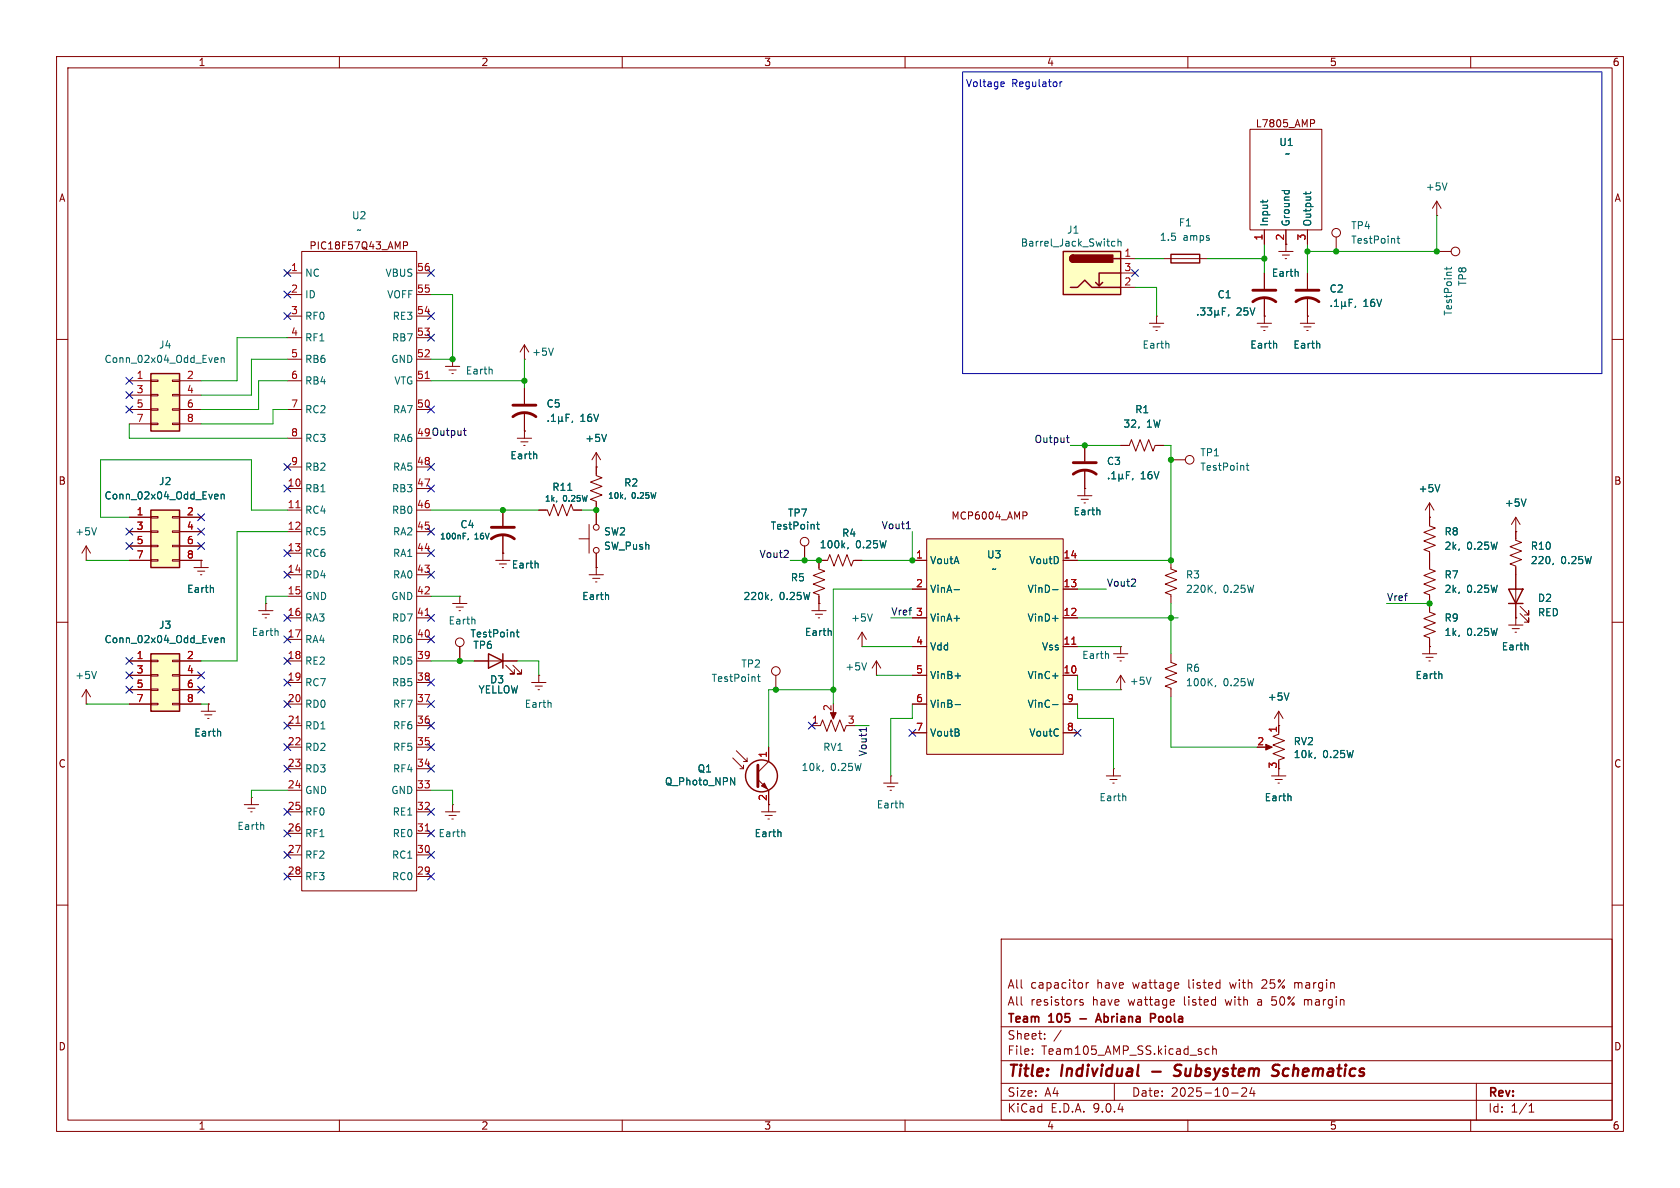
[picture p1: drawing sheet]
<svg xmlns="http://www.w3.org/2000/svg" width="297mm" height="210mm" viewBox="0 0 297 210" stroke-linecap="round" stroke-linejoin="round" font-family="sans-serif">
<g fill="none" stroke="#840000" stroke-width=".18">
<path d="M10 10h277v190h-277zM12 12h273v186h-273zM60 10v2M110 10v2M160 10v2M210 10v2M260 10v2M10 60h2M191.8 78.7v2.8M285 60h2M142.2 96.5v2.6M152.4 99.1h-1.5l-.4 1-.8-2.1-.7 2.1-.8-2.1-.8 2.1-.7-2.1-.4 1.1h-1.5v1.5l1 .4-2 .7 2 .8-2 .8 2 .7-2 .8 1 .4v2.8"/>
<path d="M190.5 87.6h2.5M191.1 88.3h1.3M191.6 88.9h.3M191.8 86.4h.1M191.8 83.1v4.5M10 110h2M143.5 108h2.5M144.1 108.6h1.3M144.7 109.2h.2M144.8 106.7h.1M251.5 115.6h2.5M252.1 116.2h1.3"/>
<path d="M252.6 116.8h.3M252.7 114.3h.1M252.7 114.3v1.3M285 110h2M10 160h2M177 166h108v32h-108zM191.3 173.8v.8M191.5 176.8l-.4-.1-.2 .2 .1 .2 .5 .2v.3h-.6M192 173.7v1M192.5 173.7l-.3 .1-.2 .2M207.5 176.8l.1 .3-.7 .1M208.3 173.8l.1 .3-.7 .1"/>
<path d="M224.8 177.6h.1M224.9 176.2l-.1 .7 .1-.1M228.9 173.7v1M229 173.8h-.1M230.6 176.7v1M230.8 176.7l-.2 .1M285 160h2M60 198v2M110 198v2M160 198v2M177 194.5h108M177 191.5h108"/>
<path d="M177 187.5h108M177 181.5h108M182.5 186.3v.1M182.5 185.5v.1M184.7 183.6v.1M184.7 182.8v.1M187.6 182.1l-1.3 2M197 191.5v3M210 198v2M213.7 185.5l-.4-.1-.3 .3v.4l.2 .2h.5M214.4 185.5l.2-.1 .4 .1v.9M214.4 184.9v1.5"/>
<path d="M217.7 193.2h1.2M220.3 192.4v.5l-.8 .9h.9M221.3 192.2l-.3 1.1h.9M221.7 192.8v1M260 198v2M261 191.5v6.5M270.3 196.6h.9M270.3 195.5l.4-.4v1.5"/>
<circle cx="142.2" cy="95.8" r=".76"/>
</g>
<path d="M203.7 189.4h1.5M208.6 190a.85 .85 0 0 1-1.1 .1M208.6 188.2l-.7 .1a.46 .46 0 0 0-.2 .5 .46 .46 0 0 0 .3 .4l.6 .2M225.1 189l.6 .3a.49 .49 0 0 1 .3 .5 .49 .49 0 0 1-.4 .4h-.5M226.2 188.3a.85 .85 0 0 0-1.1 .1" fill="none" stroke="#840000" stroke-width=".4"/>
<path d="M203.4 179.2h.6l.3 .3-.2 .4-.7 .1M193.7 180.7l.5-1.5 .5 1.5M193.8 180.3h.8" fill="none" stroke="#840000" stroke-width=".3"/>
<g fill="none" stroke="#006464" stroke-width=".18">
<path d="M144.4 92.7h.4M144.5 92.3v1.1l.3 .1M149.9 96.8l-.1 .2M194.4 90.2l.1 .8M196 84.5v.2M196.5 84.7h.8M196.5 83.7l.4-.3v1.3M197.8 84.5l.2 .2h.2l.2-.2M197.8 83.8v1.3M198.4 84.5l.2 .2M198.4 83.8v.7M199.1 84h.5"/>
<path d="M199.7 83.4h-.6v1.3M200.3 84.6l-.1 .2M136.4 105.9l-.1 .3M146.9 111.6l.1 .7M254.8 119.2l.1 .8"/>
</g>
<path d="M189.7 83.8a3.3 3.3 0 0 1 4.1 0M189.7 81.8h4.1" fill="none" stroke="#840000" stroke-width=".51"/>
<path d="M26.7 90.2h5v10.1h-5z" fill="#ffffc2"/>
<g fill="none" stroke="#840000" stroke-width=".25">
<path d="M207 45h5.1v1.5h-5.1zM26.7 90.2h5v10.1h-5zM266.7 104.1h2.5l-1.2 2.6zM266.7 106.7h2.5"/>
<circle cx="134.6" cy="137.2" r="2.82"/>
</g>
<g fill="none" stroke="#840000" stroke-width=".18">
<path d="M205.7 45.7h7.7M22.9 91.4h3.8M22.9 94h3.8M22.9 96.5h3.8M22.9 99.1h3.8M26.7 91.3h1.2v.3h-1.2zM26.7 93.9h1.2v.2h-1.2zM26.7 96.4h1.2v.2h-1.2zM26.7 98.9h1.2v.3h-1.2zM30.5 91.3h1.2v.3h-1.2zM30.5 93.9h1.2v.2h-1.2zM30.5 96.4h1.2v.2h-1.2z"/>
<path d="M30.5 98.9h1.2v.3h-1.2zM31.7 91.4h3.9M31.7 94h3.9M31.7 96.5h3.9M31.7 99.1h3.9M268 101.6v7.6M268.7 108.5l1.6 1.5v-.8v.8h-.8M268.7 107.2l1.6 1.5v-.7v.7h-.8M129.5 134l1.9 1.9v-.6M130.2 132.7l1.9 1.9v-.6M130.8 135.9h.6M131.4 134.6h.7"/>
<path d="M134 137.8l1.9 1.9v3.8M135.9 132.1v2.5l-1.9 1.9M143.5 128.3h1.5l.4-1 .8 2 .7-2 .8 2 .8-2 .7 2 .4-1M147.3 125.7v1M156.2 138.4h2.5M156.8 139.1h1.3M157.4 139.7h.2M157.5 137.2h.1M157.5 137.2v1.2M134.6 143.5h2.6M135.3 144.1h1.2M135.8 144.8h.2"/>
</g>
<path d="M38.1 87.4h.4l.1 .3-.7 .1M38.5 88.1l-.4 .1M39.1 87.5l.2-.1h.3v.8M39.1 87.4v.8M129.2 137.5l.7 1.3v-1.3M145.5 136.2l-.1 .2M138 147.1l.1 .8M159.6 142l.1 .8" fill="none" stroke="#006464" stroke-width=".18"/>
<g fill="#840000" stroke="#840000" stroke-width=".18">
<path d="M146.8 126h1l-.5 1.1z"/>
<path d="M134.6 138.9l.5-.5 .5 1z"/>
</g>
<path d="M134 135.3v3.8" fill="none" stroke="#840000" stroke-width=".51"/>
<path d="M26.7 66h5v10.2h-5z" fill="#ffffc2"/>
<path d="M26.7 66h5v10.2h-5z" fill="none" stroke="#840000" stroke-width=".25"/>
<g fill="none" stroke="#840000" stroke-width=".18">
<path d="M22.9 67.3h3.8M22.9 69.9h3.8M22.9 72.4h3.8M22.9 74.9h3.8M26.7 67.2h1.2v.2h-1.2zM26.7 69.7h1.2v.3h-1.2zM26.7 72.3h1.2v.2h-1.2zM26.7 74.8h1.2v.3h-1.2zM30.5 67.2h1.2v.2h-1.2zM30.5 69.7h1.2v.3h-1.2zM30.5 72.3h1.2v.2h-1.2zM30.5 74.8h1.2v.3h-1.2z"/>
<path d="M31.7 67.3h3.9M31.7 69.9h3.9M31.7 72.4h3.9M31.7 74.9h3.9"/>
</g>
<path d="M38.1 63.2l.4 .1 .1 .2-.7 .2M38.5 64l-.4 .1M39.1 63.4l.2-.2 .3 .1v.8M39.1 63.2v.9" fill="none" stroke="#006464" stroke-width=".18"/>
<path d="M163.8 95.3h24.2v38.1h-24.2z" fill="#ffffc2"/>
<g fill="none" stroke="#840000" stroke-width=".18">
<path d="M161.3 99.1h2.5M163.8 95.3h24.2v38.1h-24.2zM180.8 90.5h.5l.3 .2-.2 .4-.6 .1M188 99.1h2.5M252.7 91.4v1.6l1 .3-2 .8 2 .8-2 .7 2 .8-2 .8 1 .3v1.6M152.4 114.3h.1M152.4 111.8l-.8 1.2M152.4 111.8l.8 1.2M152.4 111.8v2.5M154.9 119.4h.1M154.9 116.8l-.7 1.3M154.9 116.8l.8 1.3"/>
<path d="M154.9 116.8v2.6M161.3 104.1h2.5M161.3 109.2h2.5M161.3 114.3h2.5M161.3 119.4h2.5M188 104.1h2.5M188 109.2h2.5M188 114.3h2.5M188 119.4h2.5M15.2 124.5h.1M15.2 121.9l-.7 1.3M15.2 121.9l.8 1.3"/>
<path d="M15.2 121.9v2.6M161.3 124.5h2.5M161.3 129.5h2.5M188 124.5h2.5M188 129.5h2.5"/>
</g>
<path d="M17.1 118.7l-.5 1.3M153.2 117.2l-.4 1.2M154.2 108.5l-.4 1.3M168.7 104.2h.9M168.9 119.5h.9M186.1 104.2h.9M186.1 119.5h.9M186.1 109.3h.9M168.9 124.6h.9M186.1 124.6h.9" fill="none" stroke="#006464" stroke-width=".18"/>
<path d="M189.5 113.9h.7" fill="none" stroke="#a90000" stroke-width=".18"/>
<path d="M26.7 115.6h5v10.1h-5z" fill="#ffffc2"/>
<path d="M26.7 115.6h5v10.1h-5z" fill="none" stroke="#840000" stroke-width=".25"/>
<g fill="none" stroke="#840000" stroke-width=".18">
<path d="M254 38.1h.1M254 35.6l-.8 1.2M254 35.6l.8 1.2M254 35.6v2.5M203.2 57.2h2.5M203.8 57.8h1.3M204.3 58.4h.3M204.5 55.9h.1M204.5 55.9v1.3M198.1 78.7h1.5l.4-1 .8 2.1 .7-2.1 .8 2.1 .8-2.1 .7 2.1 .4-1.1h1.5M15.2 99.1h.1M15.2 96.5l-.7 1.3"/>
<path d="M15.2 96.5l.8 1.3M15.2 96.5v2.6M207 99.1v1.5l1 .4-2 .7 2 .8-2 .8 2 .7-2 .8 1 .4v1.5M207 81.3h2.5M252.7 99.1v1.5l1 .4-2 .7 2 .8-2 .8 2 .7-2 .8 1 .4v1.5M252.7 91.4h.1M252.7 88.9v2.5M252.7 88.9l-.7 1.3M252.7 88.9l.8 1.3M268 91.4v4.1l1 .4-2 .7 2 .8-2 .8 2 .7-2 .8 1 .4v1.5M268 94h.1M268 91.4l-.8 1.3"/>
<path d="M268 91.4l.7 1.3M22.9 116.8h3.8M22.9 119.4h3.8M26.7 116.7h1.2v.3h-1.2zM26.7 119.3h1.2v.2h-1.2zM30.5 116.7h1.2v.3h-1.2zM30.5 119.3h1.2v.2h-1.2zM31.7 116.8h3.9M31.7 119.4h3.9M45.7 108h2.6M46.4 108.6h1.2M46.9 109.2h.2"/>
<path d="M47 106.7h.1M47 106.7v1.3M196.8 115.6h2.6M197.5 116.2h1.3M198 116.8h.2M198.1 114.3h.1M198.1 119.4l.8 1.3M198.1 119.4l-.7 1.3M198.1 114.3v1.3M198.1 119.4v2.5M207 115.6v1.5l1 .4-2 .7 2 .8-2 .8 2 .7-2 .8 1 .4v1.5M22.9 121.9h3.8"/>
<path d="M22.9 124.5h3.8M26.7 121.8h1.2v.2h-1.2zM26.7 124.3h1.2v.3h-1.2zM30.5 121.8h1.2v.2h-1.2zM30.5 124.3h1.2v.3h-1.2zM31.7 121.9h3.9M31.7 124.5h3.9M35.6 125.7h2.5M36.2 126.4h1.3M36.7 127h.3M36.8 124.5h.1M36.8 124.5v1.2"/>
<path d="M195.6 137.2h2.5M196.2 137.8h1.3M196.7 138.4h.3M196.8 135.9h.1M196.8 135.9v1.3M198.1 121.9h.1M223.5 132.1h1M224.8 137.2h2.5M225.4 137.8h1.3M225.9 138.4h.3M226.1 129.8l-1.1 .4 2.1 .7-2.1 .8 2.1 .8-2.1 .7 2.1 .8-1 .4v.2M226.1 128.3h.1"/>
<path d="M226.1 125.7v3.8M226.1 135.9v1.3M226.1 125.7l-.8 1.3M226.1 125.7l.7 1.3M43.2 142.2h2.5M43.8 142.9h1.3M44.3 143.5h.3M44.4 141h.1M44.4 141v1.2"/>
<circle cx="210.3" cy="81.3" r=".76"/>
</g>
<g fill="none" stroke="#006464" stroke-width=".18">
<path d="M255.8 32.3l-.4 1.3M206.6 60.8v.7M17.1 93.3l-.5 1.3M220.3 82.3h.5M220.5 81.9v1l.3 .2M254.5 85.7l-.4 1.2M269.8 88.2l-.4 1.3M274.6 99.6l-.1 .2M38.1 112.8h.4l.1 .3-.7 .1M38.5 113.5l-.4 .1M39.1 112.9l.2-.1h.3v.8M39.1 112.8v.8"/>
<path d="M49.1 111.6l.1 .7M195.9 115.6l.1 .8M203.5 119.7l-.4 1.3M214.9 104.7l-.1 .2M38.9 129.3l.1 .8M214.9 121.2l-.1 .2M227.9 122.5l-.4 1.3M232.5 133.9l-.1 .2M46.6 145.8v.8M199 140.8v.7M228.2 140.8v.7"/>
</g>
<path d="M223.8 131.6l1.1 .5-1.1 .5z" fill="#840000" stroke="#840000" stroke-width=".18"/>
<path d="M188 44.5h10.1v7.6h-10.1z" fill="#ffffc2"/>
<path d="M188 44.5h10.1v7.6h-10.1zM189.2 50.8h1.3l1.3-1.3 1.2 1.3h5.1M189.7 45.1a.64 .64 0 0 0-.6 .6 .64 .64 0 0 0 .6 .7M194.9 49.9l-.6 .6M196.8 45.7h1.3M198.1 48.3h-3.8v2.2l-.6-.6M86.4 115.6l2.5 1.2-2.5 1.3zM88.9 115.6v2.5" fill="none" stroke="#840000" stroke-width=".25"/>
<g fill="#840000" stroke="#840000" stroke-width=".25">
<path d="M189.3 45.3l.4-.2v1.3a.63 .63 0 0 1-.5-.4 .63 .63 0 0 1 .1-.7z"/>
<path d="M189.7 45.1h7v1.3h-7z"/>
</g>
<g fill="none" stroke="#840000" stroke-width=".18">
<path d="M221 22.9h12.7v17.7h-12.7zM232.2 21.2l.2 .2-.1 .3-.1 .1M50.8 48.3h2.5M50.8 52.1h2.5M50.8 55.9h2.5M50.8 59.7h2.5M53.3 44.5h20.4v113h-20.4zM71.3 43.4l.6-.1 .2-.1-.1-.3-.7-.2v1.3M73.7 48.3h2.5M73.7 52.1h2.5M73.7 55.9h2.5M73.7 59.7h2.5"/>
<path d="M198.1 45.7h2.6M198.1 48.3h2.6M198.1 50.8h2.6M222.2 57.2h2.6M222.9 57.8h1.3M223.4 58.4h.2M223.5 55.9h.1M223.5 40.6v2.6M223.5 48.3v2.8M223.5 52.6v4.6M226.1 44.5h2.5M226.7 45.1h1.3"/>
<path d="M227.2 45.7h.3M227.3 40.6v3.9M229.9 57.2h2.5M230.5 57.8h1.3M231 58.4h.3M231.1 55.9h.1M231.1 40.6v2.6M231.1 48.3v2.8M231.1 52.6v4.6M236.2 41.9v2.6M254 44.5h2.5M50.8 63.5h2.5"/>
<path d="M50.8 67.3h2.5M50.8 72.4h2.5M50.8 77.5h2.5M73.7 63.5h2.5M73.7 67.3h2.5M73.7 72.4h2.5M78.7 64.8h2.6M79.4 65.4h1.2M79.9 66h.2M80 63.5h.1M80 63.5v1.3M91.4 77.5h2.6"/>
<path d="M92.1 78.1h1.2M92.6 78.7h.2M92.7 63.5h.1M92.7 76.2h.1M92.7 61l-.8 1.2M92.7 61l.8 1.2M92.7 61v2.5M92.7 68.6v2.8M92.7 72.9v4.6M191.8 78.7v2.8M198.1 78.7h1.3M204.5 78.7h1.2"/>
<path d="M22.9 94h3.8M22.9 99.1h3.8M22.9 91.4h3.8M22.9 96.5h3.8M31.7 94h3.9M31.7 99.1h3.9M31.7 91.4h3.9M31.7 96.5h3.9M35.6 99.1h.1M35.6 99.1v1.2M50.8 82.6h2.5M50.8 86.4h2.5"/>
<path d="M50.8 90.2h2.5M50.8 94h2.5M50.8 97.8h2.5M73.7 82.6h2.5M73.7 86.4h2.5M73.7 90.2h2.5M73.7 94h2.5M73.7 97.8h2.5M87.6 99.1h2.6M88.3 99.7h1.2M88.9 97.8h.1M88.9 90.2v2.8"/>
<path d="M88.9 94.5v4.6M95.2 90.2h1.6l.4 1 .7-2 .8 2 .7-2 .8 2 .8-2 .3 1h1.6M102.4 95.3h1.7M104.1 92.7v5.1M105.4 82.6h.1M105.4 80v4.1l1 .4-2 .7 2 .8-2 .7 2 .8-2 .8 1 .3v4.1M105.4 80l-.8 1.3M105.4 80l.8 1.3M105.4 97.8v3.8M142.2 96.5v2.6M146 99.1h-1.2v1.2M151.1 99.1h1.3"/>
<path d="M161.3 99.1h2.5M188 99.1h2.5M191.8 86.4h.1M191.8 83.1v3.3M252.7 91.4h.1M252.7 91.4v1.3M252.7 97.8v2.5M268 94h.1M268 94v1.3M22.9 116.8h3.8M22.9 119.4h3.8M31.7 116.8h3.9"/>
<path d="M31.7 119.4h3.9M34.3 100.3h2.5M34.9 101h1.3M35.4 101.6h.3M50.8 101.6h2.5M50.8 105.4h2.5M50.8 109.2h2.5M50.8 113h2.5M50.8 116.8h2.5M73.7 101.6h2.5M73.7 105.4h2.5M73.7 109.2h2.5"/>
<path d="M73.7 113h2.5M73.7 116.8h2.5M80 106.7h2.5M80.6 107.3h1.3M81.2 108h.2M81.3 105.4h.1M81.3 105.4v1.3M81.3 114.3v2.5M83.8 116.8h7.6M88.8 100.3h.2M89.4 117.6l1.5 1.5h-.7h.7v-.7M90.7 117.6l1.5 1.5h-.8h.8v-.7"/>
<path d="M95.2 119.4h.1M95.2 119.4v1.3M104.1 101.6h2.6M104.8 102.2h1.2M105.3 102.9h.2M105.4 100.3h.1M137.2 119.4v2.5M144.8 106.7h.1M144.8 105.4v1.3M161.3 109.2h2.5M161.3 119.4h2.5M161.3 104.1h2.5"/>
<path d="M161.3 114.3h2.5M188 109.2h2.5M188 119.4h2.5M188 104.1h2.5M188 114.3h2.5M252.7 105.4v2.8l1 .4-2 .7 2 .8-2 .8 2 .7-2 .8 1 .4v1.5M252.7 114.3h.1M266.7 110.5h2.5M267.3 111.1h1.3M267.8 111.8h.3M268 109.2h.1M268 100.3v3.8"/>
<path d="M268 106.7v3.8M22.9 124.5h3.8M22.9 121.9h3.8M31.7 124.5h3.9M31.7 121.9h3.9M36.8 124.5h.1M50.8 120.7h2.5M50.8 124.5h2.5M50.8 128.3h2.5M50.8 132.1h2.5M50.8 135.9h2.5M50.8 139.7h2.5"/>
<path d="M73.7 120.7h2.5M73.7 124.5h2.5M73.7 128.3h2.5M73.7 132.1h2.5M73.7 135.9h2.5M73.7 139.7h2.5M94 120.7h2.5M94.6 121.3h1.3M95.1 121.9h.3M135.9 132.1v2.5M135.9 139.7v2.5M161.3 124.5h2.5"/>
<path d="M161.3 129.5h2.5M188 124.5h2.5M188 129.5h2.5M226.1 128.3h.1M226.1 128.3v1.2M50.8 143.5h2.5M50.8 147.3h2.5M50.8 151.1h2.5M50.8 154.9h2.5M53.3 143.5h.1M73.7 143.5h2.5M73.7 147.3h2.5"/>
<path d="M73.7 151.1h2.5M73.7 154.9h2.5M78.7 143.5h2.6M79.4 144.1h1.2M79.9 144.8h.2M80 142.2h.1M80 142.2v1.3"/>
<circle cx="236.2" cy="41.1" r=".76"/>
<circle cx="257.3" cy="44.4" r=".76"/>
<circle cx="105.4" cy="97.3" r=".51"/>
<circle cx="105.4" cy="93.2" r=".51"/>
<circle cx="81.3" cy="113.5" r=".76"/>
<circle cx="137.2" cy="118.6" r=".76"/>
</g>
<g fill="none" stroke="#006464" stroke-width=".18">
<path d="M223.3 35.4v.5M224.1 35.4l-.1 .2M226.6 33.7h1.3M227.1 33.7v.1M227.8 33.7l.1 .1M230.9 33.9v.5M231.7 33.9l-.2 .3h-1.1M197.1 42.7h-.4l-.2 .2 .1 .5h.5M197.6 42.8l.2-.1h.3l.1 .8M197.6 42.2v1.3M211.7 55.6v.1M212.2 54.4h.8l-.4 .5 .4 .1v.6l-.2 .1-.6-.1"/>
<path d="M213.4 54.4h.8l-.4 .5 .4 .1v.6l-.2 .1-.6-.1M214.8 55.5l.1 .2h.3l.2-.2M214.8 54.9v1.2M215.4 55.5l.2 .2M215.4 54.9v.6M216.1 55h.4M216.7 54.4h-.6v1.3M217.2 55.6l-.1 .3M229.4 48.1l.1 .7M235.4 54.1v.1M235.9 54.2h.7M235.9 53.3l.4-.4v1.3"/>
<path d="M237.2 54l.2 .2h.2l.2-.2M237.2 53.3v1.3M237.8 54l.2 .2M237.8 53.3v.7M238.5 53.5h.4M239.1 52.9h-.6v1.3M239.7 54.1l-.2 .3M247 42.2h.5M247.2 41.7v1.1l.3 .2M255.8 47.2v.5M256.6 47.2l-.2 .3h-1.1M87 65.3v.8"/>
<path d="M96.9 74.4v.1M97.5 74.5h.7M97.5 73.6l.3-.4v1.3M97.8 61.5l-.4 1.3M98.7 74.3l.2 .2h.3l.2-.2M98.7 73.6v1.3M99.4 74.3l.1 .2M99.4 73.6v.7M100.1 73.8h.4M100.7 73.2h-.6v1.3M101.2 74.4l-.1 .3M107.2 76.8l-.4 1.2"/>
<path d="M225.6 60.8l.1 .7M233.3 60.8v.7M38.1 87.4h.4l.1 .3-.7 .1M38.5 88.1l-.4 .1M39.1 87.5l.2-.1h.3v.8M39.1 87.4v.8M82.8 95.2l-.1 .2M94.8 80.3l.1 .8M95.1 99.6v.8M100.4 86.7h.7M110.6 88l-.1 .2M144.4 92.7h.4"/>
<path d="M144.5 92.3v1.1l.3 .1M149.9 96.8l-.1 .2M194.4 90.2l.1 .8M196 84.5v.2M196.5 84.7h.8M196.5 83.7l.4-.3v1.3M197.8 84.5l.2 .2h.2l.2-.2M197.8 83.8v1.3M198.4 84.5l.2 .2M198.4 83.8v.7M199.1 84h.5M199.7 83.4h-.6v1.3"/>
<path d="M200.3 84.6l-.1 .2M254.5 85.7l-.4 1.2M269.8 88.2l-.4 1.3M274.6 99.6l-.1 .2M37.7 103.9v.8M38.1 112.8h.4l.1 .3-.7 .1M38.5 113.5l-.4 .1M39.1 112.8v.8M39.1 112.9l.2-.1h.3v.8M83.9 109.5l.1 .8M91.3 111.7h.5M91.5 111.3v1.1l.3 .2"/>
<path d="M107.5 105.2l.1 .8M133.9 119.6h.5M134.1 119.2v1.1l.3 .2M136.4 105.9l-.1 .3M146.9 111.6l.1 .7M168.7 104.2h.9M168.9 119.5h.9M186.1 104.2h.9M186.1 119.5h.9M186.1 109.3h.9M254.8 119.2l.1 .8M270.1 114.1v.8"/>
<path d="M38.9 129.3l.1 .8M97.4 124.3v.7M129.2 137.5l.7 1.3v-1.3M168.9 124.6h.9M186.1 124.6h.9M227.9 122.5l-.4 1.3M232.5 133.9l-.1 .2M82.1 147.1l.1 .8M138 147.1l.1 .8M228.2 140.8v.7"/>
</g>
<path d="M75.2 66.9h.7M52.3 89.8h.7M75.2 108.8h.7M189.5 113.9h.7M52.3 127.9h.7M75.2 146.9h.7" fill="none" stroke="#a90000" stroke-width=".18"/>
<path d="M221.5 53.3a3.3 3.3 0 0 1 4.1 0M221.5 51.3h4.1M229.1 53.3a3.3 3.3 0 0 1 4.1 0M229.1 51.3h4.1M90.7 73.7a3.3 3.3 0 0 1 4 0M90.7 71.6h4M86.9 95.3a3.3 3.3 0 0 1 4 0M86.9 93.2h4" fill="none" stroke="#840000" stroke-width=".51"/>
<path d="M81.9 76.1h.5M82.1 75.7v1.1l.3 .2M188.5 77.4h.5M188.7 77v1l.3 .2M138.6 98.5h.8M139.3 97.4v.4M160.2 93.5h.7M200 103.6h.8M200.7 102.5v.4M153.2 128.6v.7" fill="none" stroke="#0f0f0f" stroke-width=".18"/>
<g fill="none" stroke="#009600" stroke-width=".18">
<path d="M254 38.1v6.4h-22.9M50.8 59.7h-8.9v7.6h-6.3M76.2 52.1h3.8v11.4h-3.8M200.7 50.8h3.8v5.1M200.7 45.7h5M213.4 45.7h10.1M223.5 43.2v5.1M231.1 43.2v5.1M22.9 74.9v2.6h27.9M50.8 63.5h-6.4v6.4h-8.8M50.8 67.3h-5.1v5.1h-10.1M50.8 72.4h-2.5v2.5h-12.7"/>
<path d="M76.2 67.3h16.5M92.7 63.5v5.1M189.2 78.7h8.9M205.7 78.7h1.3v20.4h-16.5M15.2 99.1h7.7M50.8 90.2h-6.4v-8.9h-26.6v10.1h5.1M50.8 94h-8.9v22.8h-6.3M76.2 90.2h19M102.9 90.2h2.5M139.7 99.1h5.1M161.3 94v5.1h-8.9M50.8 105.4h-3.8v1.3"/>
<path d="M76.2 116.8h7.6M76.2 105.4h5.1M91.4 116.8h3.8v2.6M152.4 114.3h8.9M154.9 119.4h6.4M157.5 109.2h3.8M161.3 104.1h-14v20.4M190.5 119.4v2.5h7.6M190.5 104.1h5.1M190.5 109.2h17.8M190.5 114.3h7.6M207 106.7v8.9"/>
<path d="M245.1 106.7h7.6M15.2 124.5h7.7M35.6 124.5h1.2M50.8 139.7h-6.4v1.3M76.2 139.7h3.8v2.5M147.3 121.9h-11.4v10.2M151.1 128.3h2.6M161.3 124.5v2.5h-3.8v10.2M190.5 124.5v2.5h6.3v8.9M207 123.2v8.9h15.2"/>
</g>
<g fill="none" stroke="#000084" stroke-width=".18">
<path d="M50.2 47.7l1.2 1.2M50.2 51.5l1.2 1.2M50.2 55.3l1.2 1.2M51.4 47.7l-1.2 1.2M51.4 51.5l-1.2 1.2M51.4 55.3l-1.2 1.2M75.6 47.7l1.2 1.2M75.6 55.3l1.2 1.2M75.6 59.1l1.2 1.2M76.8 47.7l-1.2 1.2M76.8 55.3l-1.2 1.2M76.8 59.1l-1.2 1.2"/>
<path d="M200.1 47.7l1.2 1.2M201.3 47.7l-1.2 1.2M22.3 66.7l1.2 1.2M22.3 69.2l1.2 1.3M22.3 71.8l1.2 1.2M23.5 66.7l-1.2 1.2M23.5 69.2l-1.2 1.3M23.5 71.8l-1.2 1.2M75.6 71.8l1.2 1.2M76.8 71.8l-1.2 1.2M22.3 95.9l1.2 1.2M22.3 93.4l1.2 1.2"/>
<path d="M23.5 95.9l-1.2 1.2M23.5 93.4l-1.2 1.2M35 93.4l1.2 1.2M35 95.9l1.2 1.2M35 90.8l1.2 1.2M36.2 95.9l-1.2 1.2M36.2 93.4l-1.2 1.2M36.2 90.8l-1.2 1.2M50.2 85.8l1.2 1.2M50.2 81.9l1.2 1.3M50.2 97.2l1.2 1.2M51.4 97.2l-1.2 1.2"/>
<path d="M51.4 85.8l-1.2 1.2M51.4 81.9l-1.2 1.3M75.6 93.4l1.2 1.2M75.6 97.2l1.2 1.2M75.6 81.9l1.2 1.3M75.6 85.8l1.2 1.2M76.8 93.4l-1.2 1.2M76.8 97.2l-1.2 1.2M76.8 81.9l-1.2 1.3M76.8 85.8l-1.2 1.2M22.3 116.2l1.2 1.2M22.3 118.8l1.2 1.2"/>
<path d="M23.5 116.2l-1.2 1.2M23.5 118.8l-1.2 1.2M35 118.8l1.2 1.2M36.2 118.8l-1.2 1.2M50.2 116.2l1.2 1.2M50.2 112.4l1.2 1.2M50.2 108.6l1.2 1.2M50.2 101l1.2 1.2M51.4 116.2l-1.2 1.2M51.4 112.4l-1.2 1.2M51.4 108.6l-1.2 1.2M51.4 101l-1.2 1.2"/>
<path d="M75.6 108.6l1.2 1.2M75.6 101l1.2 1.2M75.6 112.4l1.2 1.2M76.8 108.6l-1.2 1.2M76.8 101l-1.2 1.2M76.8 112.4l-1.2 1.2M22.3 121.3l1.2 1.2M23.5 121.3l-1.2 1.2M35 121.3l1.2 1.2M36.2 121.3l-1.2 1.2M50.2 120l1.2 1.3M50.2 123.9l1.2 1.2"/>
<path d="M50.2 127.7l1.2 1.2M50.2 131.5l1.2 1.2M50.2 135.3l1.2 1.2M51.4 120l-1.2 1.3M51.4 123.9l-1.2 1.2M51.4 127.7l-1.2 1.2M51.4 131.5l-1.2 1.2M51.4 135.3l-1.2 1.2M75.6 135.3l1.2 1.2M75.6 131.5l1.2 1.2M75.6 120l1.2 1.3M75.6 127.7l1.2 1.2"/>
<path d="M75.6 123.9l1.2 1.2M76.8 135.3l-1.2 1.2M76.8 131.5l-1.2 1.2M76.8 120l-1.2 1.3M76.8 127.7l-1.2 1.2M76.8 123.9l-1.2 1.2M142.9 127.7l1.2 1.2M144.1 127.7l-1.2 1.2M160.7 128.9l1.2 1.2M161.9 128.9l-1.2 1.2M189.9 128.9l1.2 1.2M191.1 128.9l-1.2 1.2"/>
<path d="M50.2 150.5l1.2 1.2M50.2 142.9l1.2 1.2M50.2 154.3l1.2 1.2M50.2 146.7l1.2 1.2M51.4 150.5l-1.2 1.2M51.4 142.9l-1.2 1.2M51.4 154.3l-1.2 1.2M51.4 146.7l-1.2 1.2M75.6 150.5l1.2 1.2M75.6 142.9l1.2 1.2M75.6 154.3l1.2 1.2M75.6 146.7l1.2 1.2"/>
<path d="M76.8 150.5l-1.2 1.2M76.8 142.9l-1.2 1.2M76.8 154.3l-1.2 1.2M76.8 146.7l-1.2 1.2"/>
</g>
<path d="M170.2 12.7h113v53.3h-113zM177.1 14.5h.4v.3l-.6 .1M177.5 15.2l-.4 .1M187.4 14.5v.8M187.8 14.5l-.4 .2" fill="none" stroke="#0000c2" stroke-width=".18"/>
<g fill="#009600" stroke="#009600" stroke-width=".18">
<circle cx="80" cy="63.5" r=".46"/>
<circle cx="92.7" cy="67.3" r=".46"/>
<circle cx="137.2" cy="121.9" r=".46"/>
<circle cx="105.4" cy="90.2" r=".46"/>
<circle cx="88.9" cy="90.2" r=".46"/>
<circle cx="81.3" cy="116.8" r=".46"/>
<circle cx="223.5" cy="45.7" r=".46"/>
<circle cx="231.1" cy="44.5" r=".46"/>
<circle cx="236.2" cy="44.5" r=".46"/>
<circle cx="254" cy="44.5" r=".46"/>
<circle cx="207" cy="81.3" r=".46"/>
<circle cx="191.8" cy="78.7" r=".46"/>
<circle cx="252.7" cy="106.7" r=".46"/>
<circle cx="207" cy="99.1" r=".46"/>
<circle cx="207" cy="109.2" r=".46"/>
<circle cx="161.3" cy="99.1" r=".46"/>
<circle cx="147.3" cy="121.9" r=".46"/>
<circle cx="144.8" cy="99.1" r=".46"/>
<circle cx="142.2" cy="99.1" r=".46"/>
</g>
<g font-size="2.8" fill="#840000">
<text x="178" y="190.9">Title:</text>
<text x="187.7" y="190.9">Individual</text>
<text x="209.3" y="190.9">Subsystem</text>
<text x="227.4" y="190.9">Schematics</text>
</g>
<g font-size="2.1" fill="#840000">
<text x="178" y="178">All</text>
<text x="178" y="175">All</text>
<text x="182.2" y="178">resistors</text>
<text x="182.2" y="175">capacitor</text>
<text x="193.2" y="178">have</text>
<text x="194" y="175">have</text>
<text x="199.6" y="178">wattage</text>
<text x="200.4" y="175">wattage</text>
<text x="209.6" y="178">listed</text>
<text x="210.3" y="175">listed</text>
<text x="217.1" y="178">with</text>
<text x="217.9" y="175">with</text>
<text x="222.9" y="178">a</text>
<text x="223.7" y="175">25%</text>
<text x="225.5" y="178">50%</text>
<text x="229.5" y="175">margin</text>
<text x="231.4" y="178">margin</text>
<text x="178" y="184">Sheet:</text>
<text x="178" y="181.2">Team</text>
<text x="185.5" y="181.2">105</text>
<text x="191.6" y="181.2">-</text>
<text x="195.2" y="181.2">Abriana</text>
<text x="205.3" y="181.2">Poola</text>
<text x="178" y="186.7">File:</text>
<text x="184.1" y="186.7">Team105_AMP_SS.kicad_sch</text>
<text x="178" y="196.9">KiCad</text>
<text x="178" y="194.1">Size:</text>
<text x="184.7" y="194.1">A4</text>
<text x="185.7" y="196.9">E.D.A.</text>
<text x="193.3" y="196.9">9.0.4</text>
<text x="200" y="194.1">Date:</text>
<text x="207" y="194.1">2025-10-24</text>
<text x="263" y="194.3">Rev:</text>
<text x="263" y="196.9">Id:</text>
<text x="267.1" y="196.9">1/1</text>
</g>
<g font-size="1.8" fill="#840000">
<text x="35" y="11.9">1</text>
<text x="85" y="11.9">2</text>
<text x="135" y="11.9">3</text>
<text x="185" y="11.9">4</text>
<text x="235" y="11.9">5</text>
<text x="285" y="11.9">6</text>
<text x="221.9" y="22.7">L7805_AMP</text>
<text x="10.3" y="35.9">A</text>
<text x="285.3" y="35.9">A</text>
<text x="54.6" y="44.3">PIC18F57Q43_AMP</text>
<text x="10.3" y="85.9">B</text>
<text x="285.3" y="85.9">B</text>
<text x="168.1" y="92">MCP6004_AMP</text>
<text x="10.3" y="135.9">C</text>
<text x="285.3" y="135.9">C</text>
<text x="10.3" y="185.9">D</text>
<text x="285.3" y="185.9">D</text>
<text x="35" y="199.9">1</text>
<text x="85" y="199.9">2</text>
<text x="135" y="199.9">3</text>
<text x="185" y="199.9">4</text>
<text x="235" y="199.9">5</text>
<text x="285" y="199.9">6</text>
</g>
<g font-size="1.8" fill="#0000c2">
<text x="170.7" y="15.6">Voltage</text>
<text x="178.9" y="15.6">Regulator</text>
</g>
<g font-size="1.8" fill="#006464">
<text x="226.1" y="26">U1</text>
<text x="227.1" y="28">~</text>
<text x="252" y="33.9">+5V</text>
<text x="62.1" y="39">U2</text>
<text x="62.9" y="41.5">~</text>
<text x="188.5" y="41.5">J1</text>
<text x="208.3" y="40.2">F1</text>
<text x="224.4" y="40.1" transform="rotate(-90 224.4 40.1)">Input</text>
<text x="228.2" y="40.1" transform="rotate(-90 228.2 40.1)">Ground</text>
<text x="232" y="40.1" transform="rotate(-90 232 40.1)">Output</text>
<text x="238.8" y="40.7">TP4</text>
<text x="180.4" y="43.8">Barrel_Jack_Switch</text>
<text x="204.9" y="42.8">1.5</text>
<text x="209.1" y="42.8">amps</text>
<text x="238.8" y="43.3">TestPoint</text>
<text x="53.8" y="49.1">NC</text>
<text x="53.8" y="52.9">ID</text>
<text x="68.1" y="49.1">VBUS</text>
<text x="68.4" y="52.9">VOFF</text>
<text x="215.1" y="52.9">C1</text>
<text x="224.7" y="49.1">Earth</text>
<text x="235" y="51.9">C2</text>
<text x="259.4" y="50.6" transform="rotate(-90 259.4 50.6)">TP8</text>
<text x="53.8" y="56.7">RF0</text>
<text x="69.3" y="56.7">RE3</text>
<text x="218.6" y="56">25V</text>
<text x="241" y="54.5">16V</text>
<text x="256.9" y="55.9" transform="rotate(-90 256.9 55.9)">TestPoint</text>
<text x="18.4" y="64.4">Conn_02x04_Odd_Even</text>
<text x="28" y="61.8">J4</text>
<text x="53.8" y="60.6">RF1</text>
<text x="53.8" y="64.4">RB6</text>
<text x="69.1" y="64.4">GND</text>
<text x="69.2" y="60.6">RB7</text>
<text x="94" y="63.1">+5V</text>
<text x="201.9" y="61.8">Earth</text>
<text x="220.9" y="61.8">Earth</text>
<text x="228.6" y="61.8">Earth</text>
<text x="53.8" y="68.2">RB4</text>
<text x="69.6" y="68.2">VTG</text>
<text x="82.3" y="66.4">Earth</text>
<text x="53.8" y="73.3">RC2</text>
<text x="69.4" y="73.3">RA7</text>
<text x="96.5" y="72.2">C5</text>
<text x="102.5" y="74.8">16V</text>
<text x="198.5" y="75.8">32,</text>
<text x="200.6" y="73.3">R1</text>
<text x="202.7" y="75.8">1W</text>
<text x="53.8" y="78.3">RC3</text>
<text x="53.8" y="83.4">RB2</text>
<text x="69.4" y="78.3">RA6</text>
<text x="69.4" y="83.4">RA5</text>
<text x="90.1" y="81.4">Earth</text>
<text x="103.4" y="78.3">+5V</text>
<text x="195.6" y="82.4">C3</text>
<text x="212.1" y="80.9">TP1</text>
<text x="212.1" y="83.4">TestPoint</text>
<text x="18.4" y="88.5">Conn_02x04_Odd_Even</text>
<text x="28" y="86">J2</text>
<text x="53.8" y="87.2">RB1</text>
<text x="69.2" y="87.2">RB3</text>
<text x="97.5" y="87">R11</text>
<text x="110.2" y="86.2">R2</text>
<text x="201.6" y="84.9">16V</text>
<text x="250.7" y="87.2">+5V</text>
<text x="265.9" y="89.8">+5V</text>
<text x="13.2" y="94.8">+5V</text>
<text x="53.8" y="91">RC4</text>
<text x="53.8" y="94.8">RC5</text>
<text x="69.2" y="91">RB0</text>
<text x="69.4" y="94.8">RA2</text>
<text x="81.3" y="93.6">C4</text>
<text x="106.7" y="94.8">SW2</text>
<text x="136.2" y="93.8">TestPoint</text>
<text x="139.2" y="91.5">TP7</text>
<text x="148.8" y="95.1">R4</text>
<text x="189.7" y="91.3">Earth</text>
<text x="255.3" y="94.8">R8</text>
<text x="53.8" y="98.7">RC6</text>
<text x="69.4" y="98.7">RA1</text>
<text x="90.4" y="100.7">Earth</text>
<text x="106.7" y="97.4">SW_Push</text>
<text x="144.8" y="97.1">100k,</text>
<text x="151.2" y="97.1">0.25W</text>
<text x="164.3" y="99.9">VoutA</text>
<text x="174.4" y="98.9">U3</text>
<text x="175.2" y="101.4">~</text>
<text x="181.9" y="99.9">VoutD</text>
<text x="255.3" y="97.4">2k,</text>
<text x="259.3" y="97.4">0.25W</text>
<text x="270.5" y="97.4">R10</text>
<text x="270.5" y="99.9">220,</text>
<text x="275.9" y="99.9">0.25W</text>
<text x="33" y="105">Earth</text>
<text x="53.8" y="102.5">RD4</text>
<text x="53.8" y="106.3">GND</text>
<text x="69.1" y="106.3">GND</text>
<text x="69.4" y="102.5">RA0</text>
<text x="102.8" y="106.3">Earth</text>
<text x="131.3" y="106.3">220k,</text>
<text x="137.8" y="106.3">0.25W</text>
<text x="139.7" y="103">R5</text>
<text x="164.3" y="105">VinA-</text>
<text x="181.6" y="105">VinD-</text>
<text x="209.6" y="102.5">R3</text>
<text x="209.6" y="105">220K,</text>
<text x="216.2" y="105">0.25W</text>
<text x="255.3" y="102.5">R7</text>
<text x="255.3" y="105">2k,</text>
<text x="259.3" y="105">0.25W</text>
<text x="271.8" y="106.6">D2</text>
<text x="18.4" y="113.9">Conn_02x04_Odd_Even</text>
<text x="28" y="111.4">J3</text>
<text x="44.4" y="112.6">Earth</text>
<text x="53.8" y="110.1">RA3</text>
<text x="53.8" y="113.9">RA4</text>
<text x="69.2" y="110.1">RD7</text>
<text x="69.2" y="113.9">RD6</text>
<text x="79.2" y="110.6">Earth</text>
<text x="83.1" y="112.9">TestPoint</text>
<text x="142.2" y="112.6">Earth</text>
<text x="150.4" y="110.1">+5V</text>
<text x="164.3" y="110.1">VinA+</text>
<text x="181.6" y="110.1">VinD+</text>
<text x="255.3" y="110.1">R9</text>
<text x="255.3" y="112.6">1k,</text>
<text x="259.3" y="112.6">0.25W</text>
<text x="271.8" y="109.1">RED</text>
<text x="53.8" y="117.7">RE2</text>
<text x="69.2" y="117.7">RD5</text>
<text x="83.6" y="114.9">TP6</text>
<text x="131" y="118.2">TP2</text>
<text x="149.3" y="118.7">+5V</text>
<text x="164.3" y="115.2">Vdd</text>
<text x="184.1" y="115.2">Vss</text>
<text x="191.2" y="116.7">Earth</text>
<text x="209.6" y="119">R6</text>
<text x="265.4" y="115.2">Earth</text>
<text x="13.2" y="120.2">+5V</text>
<text x="53.8" y="121.5">RC7</text>
<text x="53.8" y="125.3">RD0</text>
<text x="69.2" y="121.5">RB5</text>
<text x="69.4" y="125.3">RF7</text>
<text x="84.5" y="122.8">YELLOW</text>
<text x="86.5" y="121">D3</text>
<text x="92.7" y="125.3">Earth</text>
<text x="125.7" y="120.8">TestPoint</text>
<text x="164.3" y="120.2">VinB+</text>
<text x="164.3" y="125.3">VinB-</text>
<text x="181.6" y="120.2">VinC+</text>
<text x="181.6" y="125.3">VinC-</text>
<text x="199.6" y="121.3">+5V</text>
<text x="209.6" y="121.5">100K,</text>
<text x="216.2" y="121.5">0.25W</text>
<text x="224" y="124.1">+5V</text>
<text x="250.1" y="120.2">Earth</text>
<text x="34.2" y="130.4">Earth</text>
<text x="53.8" y="129.1">RD1</text>
<text x="69.4" y="129.1">RF6</text>
<text x="164.3" y="130.4">VoutB</text>
<text x="181.9" y="130.4">VoutC</text>
<text x="228.6" y="131.9">RV2</text>
<text x="53.8" y="132.9">RD2</text>
<text x="53.8" y="136.8">RD3</text>
<text x="69.4" y="132.9">RF5</text>
<text x="69.4" y="136.8">RF4</text>
<text x="123.2" y="136.8">Q1</text>
<text x="141.6" y="136.5">10k,</text>
<text x="145.4" y="132.9">RV1</text>
<text x="146.8" y="136.5">0.25W</text>
<text x="228.6" y="134.2">10k,</text>
<text x="233.8" y="134.2">0.25W</text>
<text x="53.8" y="140.6">GND</text>
<text x="69.1" y="140.6">GND</text>
<text x="117.4" y="139">Q_Photo_NPN</text>
<text x="154.9" y="143.1">Earth</text>
<text x="194.3" y="141.8">Earth</text>
<text x="223.5" y="141.8">Earth</text>
<text x="41.9" y="146.9">Earth</text>
<text x="53.8" y="144.4">RF0</text>
<text x="53.8" y="148.2">RF1</text>
<text x="69.3" y="144.4">RE1</text>
<text x="69.3" y="148.2">RE0</text>
<text x="77.4" y="148.2">Earth</text>
<text x="133.3" y="148.2">Earth</text>
<text x="53.8" y="152">RF2</text>
<text x="53.8" y="155.8">RF3</text>
<text x="69.2" y="152">RC1</text>
<text x="69.2" y="155.8">RC0</text>
</g>
<g font-size="1.8" fill="#a90000">
<text x="198.7" y="45.5">1</text>
<text x="223.3" y="42.6" transform="rotate(-90 223.3 42.6)">1</text>
<text x="227.1" y="42.6" transform="rotate(-90 227.1 42.6)">2</text>
<text x="230.9" y="42.6" transform="rotate(-90 230.9 42.6)">3</text>
<text x="51.4" y="48">1</text>
<text x="51.4" y="51.8">2</text>
<text x="73.6" y="48">56</text>
<text x="73.6" y="51.8">55</text>
<text x="198.7" y="48">3</text>
<text x="198.7" y="50.5">2</text>
<text x="51.4" y="55.6">3</text>
<text x="51.4" y="59.4">4</text>
<text x="73.6" y="55.6">54</text>
<text x="73.6" y="59.4">53</text>
<text x="51.4" y="63.2">5</text>
<text x="73.6" y="63.2">52</text>
<text x="24.1" y="67.1">1</text>
<text x="24.1" y="69.6">3</text>
<text x="32.9" y="67.1">2</text>
<text x="32.9" y="69.6">4</text>
<text x="51.4" y="67.1">6</text>
<text x="73.6" y="67.1">51</text>
<text x="24.1" y="72.1">5</text>
<text x="24.1" y="74.7">7</text>
<text x="32.9" y="72.1">6</text>
<text x="32.9" y="74.7">8</text>
<text x="51.4" y="72.1">7</text>
<text x="51.4" y="77.2">8</text>
<text x="73.6" y="72.1">50</text>
<text x="51.4" y="82.3">9</text>
<text x="73.6" y="82.3">48</text>
<text x="50.8" y="86.1">10</text>
<text x="50.8" y="89.9">11</text>
<text x="73.6" y="86.1">47</text>
<text x="73.6" y="89.9">46</text>
<text x="24.1" y="91.2">1</text>
<text x="24.1" y="93.7">3</text>
<text x="32.9" y="91.2">2</text>
<text x="32.9" y="93.7">4</text>
<text x="50.8" y="93.7">12</text>
<text x="73.6" y="93.7">45</text>
<text x="24.1" y="96.3">5</text>
<text x="24.1" y="98.8">7</text>
<text x="32.9" y="96.3">6</text>
<text x="32.9" y="98.8">8</text>
<text x="50.8" y="97.5">13</text>
<text x="50.8" y="101.3">14</text>
<text x="73.6" y="97.5">44</text>
<text x="73.6" y="101.3">43</text>
<text x="161.9" y="98.8">1</text>
<text x="187.9" y="98.8">14</text>
<text x="50.8" y="105.2">15</text>
<text x="73.6" y="105.2">42</text>
<text x="161.9" y="103.9">2</text>
<text x="187.9" y="103.9">13</text>
<text x="50.8" y="109">16</text>
<text x="50.8" y="112.8">17</text>
<text x="73.6" y="109">41</text>
<text x="73.6" y="112.8">40</text>
<text x="161.9" y="109">3</text>
<text x="187.9" y="109">12</text>
<text x="24.1" y="116.6">1</text>
<text x="24.1" y="119.1">3</text>
<text x="32.9" y="116.6">2</text>
<text x="32.9" y="119.1">4</text>
<text x="50.8" y="116.6">18</text>
<text x="73.6" y="116.6">39</text>
<text x="161.9" y="114">4</text>
<text x="161.9" y="119.1">5</text>
<text x="187.9" y="114">11</text>
<text x="187.9" y="119.1">10</text>
<text x="24.1" y="121.7">5</text>
<text x="24.1" y="124.2">7</text>
<text x="32.9" y="121.7">6</text>
<text x="32.9" y="124.2">8</text>
<text x="50.8" y="120.4">19</text>
<text x="50.8" y="124.2">20</text>
<text x="73.6" y="120.4">38</text>
<text x="73.6" y="124.2">37</text>
<text x="147.1" y="125.8" transform="rotate(-90 147.1 125.8)">2</text>
<text x="161.9" y="124.2">6</text>
<text x="188.5" y="124.2">9</text>
<text x="50.8" y="128">21</text>
<text x="50.8" y="131.8">22</text>
<text x="73.6" y="128">36</text>
<text x="73.6" y="131.8">35</text>
<text x="143.4" y="128">1</text>
<text x="149.8" y="128">3</text>
<text x="161.9" y="129.3">7</text>
<text x="188.5" y="129.3">8</text>
<text x="222.2" y="131.8">2</text>
<text x="225.8" y="129.6" transform="rotate(-90 225.8 129.6)">1</text>
<text x="50.8" y="135.6">23</text>
<text x="73.6" y="135.6">34</text>
<text x="135.6" y="134.1" transform="rotate(-90 135.6 134.1)">1</text>
<text x="225.8" y="136" transform="rotate(-90 225.8 136)">3</text>
<text x="50.8" y="139.4">24</text>
<text x="50.8" y="143.3">25</text>
<text x="73.6" y="139.4">33</text>
<text x="73.6" y="143.3">32</text>
<text x="135.6" y="141.7" transform="rotate(-90 135.6 141.7)">2</text>
<text x="50.8" y="147.1">26</text>
<text x="73.6" y="147.1">31</text>
<text x="50.8" y="150.9">27</text>
<text x="50.8" y="154.7">28</text>
<text x="73.6" y="150.9">30</text>
<text x="73.6" y="154.7">29</text>
</g>
<g font-size="1.8" fill="#0f0f0f">
<text x="73.6" y="77.2">49 Output</text>
<text x="182.8" y="78.4">Output</text>
<text x="155.8" y="93.6">Vout1</text>
<text x="134.2" y="98.7">Vout2</text>
<text x="195.6" y="103.8">Vout2</text>
<text x="245.1" y="106.3">Vref</text>
<text x="157.5" y="108.9">Vref 3</text>
<text x="153.3" y="133.8" transform="rotate(-90 153.3 133.8)">Vout1</text>
</g>
<g font-size="1.4" fill="#006464">
<text x="96.2" y="88.9">1k,</text>
<text x="99.5" y="88.9">0.25W</text>
<text x="107.4" y="88.4">10k,</text>
<text x="111.7" y="88.4">0.25W</text>
<text x="77.7" y="95.6">100nF,</text>
<text x="83.9" y="95.6">16V</text>
</g>
</svg>
